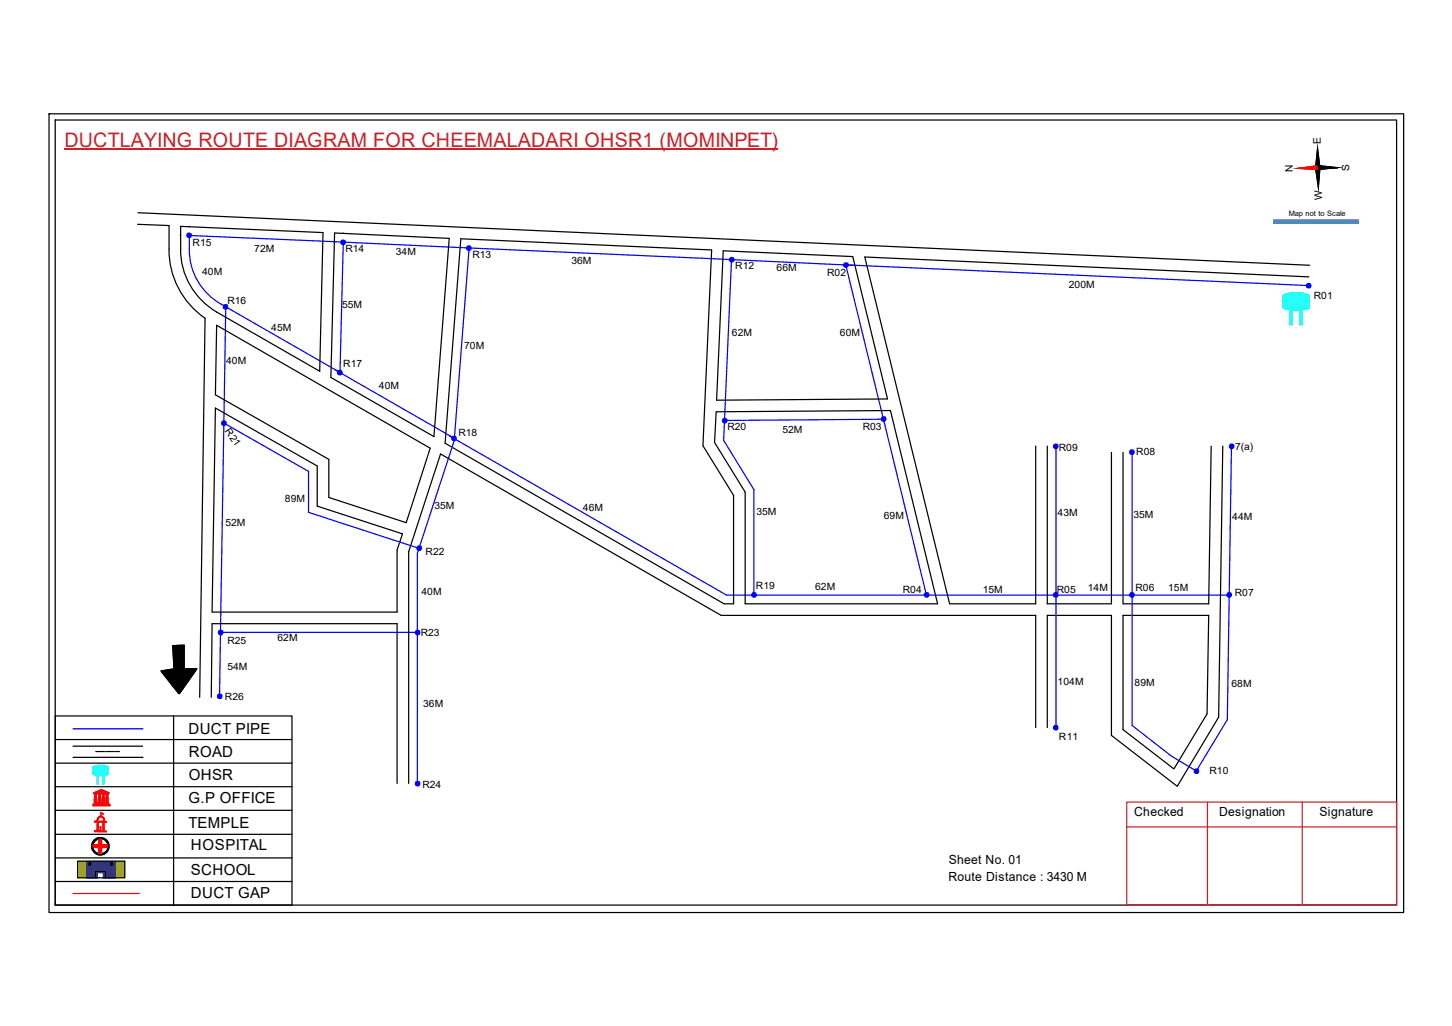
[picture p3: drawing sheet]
<svg xmlns="http://www.w3.org/2000/svg" width="297mm" height="210mm" viewBox="0 0 297 210" stroke-linecap="round" stroke-linejoin="round" font-family="sans-serif">
<path d="M11.3 151.3h48.4M11.3 156.1h48.4M14.9 152.7h14.3M14.9 154.9h14.3M35.5 146.5v38.7M11.3 175.5h48.4M11.3 161h48.4M11.3 165.8h48.4M11.3 170.7h48.4M11.3 180.3h48.4" fill="none" stroke="#000" stroke-width=".25"/>
<path d="M21 158.6h.3v1.8h-.3z" fill-rule="evenodd" fill="#0ffffc"/>
<path d="M21 158.6h.3v1.8h-.3z" fill="none" stroke="#0ffffc" stroke-width=".2"/>
<path d="M19.9 158.6h.2v1.8h-.2z" fill-rule="evenodd" fill="#0ffffc"/>
<path d="M19 156.9l1.6-.3 1.5 .3v1.5l-1.5 .3-1.6-.3zM19.9 158.6h.2v1.8h-.2z" fill="none" stroke="#0ffffc" stroke-width=".2"/>
<path d="M19 156.8a4.2 4.2 0 0 1 3.1 0v1.7a4.3 4.3 0 0 1-3-.1z" fill-rule="evenodd" fill="#0ffffc"/>
<path d="M19 156.8a4.2 4.2 0 0 1 3.1 0v1.7a4.3 4.3 0 0 1-3-.1z" fill="none" stroke="#0ffffc" stroke-width=".2"/>
<path d="M19 164.7h3.5v.1h-3.5zM19.2 164.4h3.1v.2h-3.1zM19.2 162.2l1.6-.7 1.5 .8zM19.3 162.4h.6l-.2 .1 .1 1.7h-.5l.1-1.7zM19.3 164.2h2.8v.1h-2.8zM19.5 162.2l1.3-.6 1.2 .6zM20.1 162.4h.5v1.8h-.5zM20.6 161.8h.3v.3h-.3zM20.9 162.4h.5v1.8h-.5l.1-1.7zM21.6 162.4h.6l-.1 .1v1.7h-.4l.1-1.7z" fill="none" stroke="#f00" stroke-width=".2"/>
<path d="M21.6 162.4h.5v1.8h-.5z" fill-rule="evenodd" fill="#f00"/>
<path d="M21.6 162.4h.5v1.8h-.5z" fill="none" stroke="#f00" stroke-width=".2"/>
<path d="M20.9 162.4h.5v1.8h-.5z" fill-rule="evenodd" fill="#f00"/>
<path d="M20.9 162.4h.5v1.8h-.5z" fill="none" stroke="#f00" stroke-width=".2"/>
<path d="M20.1 162.4h.5v1.8h-.5z" fill-rule="evenodd" fill="#f00"/>
<path d="M20.1 162.4h.5v1.8h-.5z" fill="none" stroke="#f00" stroke-width=".2"/>
<path d="M19.3 162.4h.5v1.8h-.5z" fill-rule="evenodd" fill="#f00"/>
<path d="M19.3 162.4h.5v1.8h-.5z" fill="none" stroke="#f00" stroke-width=".2"/>
<path d="M20.6 161.8h.4v.3h-.4z" fill-rule="evenodd" fill="#f00"/>
<path d="M19 164.7h3.6v.1h-3.6zM19 164.8h3.6M19.2 164.4h3.1v.2h-3.1zM19.2 164.5h3.1M19.3 164.2h2.8v.1h-2.8zM19.3 164.3h2.8M20.6 161.8h.4v.3h-.4z" fill="none" stroke="#f00" stroke-width=".2"/>
<path d="M19.2 162.2l1-.5a.94 .94 0 0 1 1.1 0l1 .4v.2zM19.9 162.1h.7l-.1-.3zM21 161.8l-.1 .3h.7z" fill-rule="evenodd" fill="#f00"/>
<path d="M19.2 162.2l1-.5a.94 .94 0 0 1 1.1 0l1 .4v.2zM19.9 162.1l.6-.3 .1 .3zM20.1 168.2h1l-.1 1.8-.9-.1zM20.1 167.2a.76 .76 0 0 1 1.3 .4v.5l.4 .1h-.5v1.8l.5 .2-2.5-.1 .6-.2v-1.7l-.5-.1h.5v-.5zM20.1 167.3a.7 .7 0 0 1 .9 0 .7 .7 0 0 1 .3 .8h-1.4zM20.5 169.2l.1 .7zM20.6 166.5l.1 .5zM21 161.8l.6 .3h-.7z" fill="none" stroke="#f00" stroke-width=".2"/>
<path d="M20.6 166.2l.6 .3-.5 .3z" fill="none" stroke="#e66000" stroke-width=".2"/>
<path d="M20.4 167l.7 .1 .3 .4v.5l.4 .1v.1l-.5 .1v1.6l.5 .1v.2h-2.5v-.3l.6-.1v-1.6h-.6v-.2h.5a1.2 1.2 0 0 1 .6-1zM20.4 167.1l-.5 .9h1.3a.7 .7 0 0 0-.8-.9zM20.1 168.3v1.6l.4 .2 .5-.3v-1.6zM20.4 169.2h.3l-.1 .7h-.2z" fill-rule="evenodd" fill="#f00"/>
<path d="M20.1 168.3l.9-.1v1.6l-.5 .3-.4-.2zM20.4 167l.7 .1 .3 .4v.5l.4 .1v.1l-.5 .1v1.6l.5 .1v.2h-2.5v-.3l.6-.1v-1.6h-.6v-.2h.5a1.2 1.2 0 0 1 .6-1zM20.4 167.1a.7 .7 0 0 1 .8 .9h-1.3zM20.4 169.2h.3l-.1 .7h-.2z" fill="none" stroke="#f00" stroke-width=".2"/>
<path d="M20.6 166.5v.5z" fill="#f00"/>
<path d="M20.6 166.5v.5z" fill="none" stroke="#f00" stroke-width=".2"/>
<path d="M20.6 166.5v.5z" fill="#f00"/>
<path d="M20.6 166.5v.5z" fill="none" stroke="#f00" stroke-width=".2"/>
<path d="M20.7 166.5l-.1 .5z" fill="#f00"/>
<path d="M20.7 166.5l-.1 .5zM20.7 166.5v.5" fill="none" stroke="#f00" stroke-width=".2"/>
<path d="M20.7 166.8v.2z" fill="#f00"/>
<path d="M20.7 166.8v.2z" fill="none" stroke="#f00" stroke-width=".2"/>
<path d="M20.7 166.8v.2z" fill="#f00"/>
<path d="M20.7 166.8v.2z" fill="none" stroke="#f00" stroke-width=".2"/>
<path d="M20.6 167h.1z" fill="#f00"/>
<path d="M20.6 167h.1z" fill="none" stroke="#f00" stroke-width=".2"/>
<path d="M20.6 167h.1z" fill="#f00"/>
<path d="M20.6 167h.1z" fill="none" stroke="#f00" stroke-width=".2"/>
<path d="M20.6 166.2l.6 .3-.1 .1-.5 .2z" fill-rule="evenodd" fill="#e66000"/>
<path d="M20.6 166.2l.6 .3-.1 .1-.5 .2z" fill="none" stroke="#e66000" stroke-width=".2"/>
<path d="M11.3 146.5h48.4v38.7h-48.4zM19.6 153.8h.3M20.1 153.8h.3M20.5 153.8h.4M21 153.8h.3M21.5 153.8h.2M21.9 153.8h.3M22.3 153.8h.3M22.8 153.8h.3M23.2 153.8h.3M23.7 153.8h.3M24.1 153.8h.3" fill="none" stroke="#000" stroke-width=".25"/>
<path d="M14.9 149.1h14.3" fill="none" stroke="#00f" stroke-width=".25"/>
<g fill="none" stroke="#000" stroke-width=".2">
<path d="M19.2 171.9l.6-.5h1a1.72 1.72 0 0 1 1.3 2.6l-.5 .5a1.71 1.71 0 0 1-2.3 0l-.1-.3a1.85 1.85 0 0 1 0-2.3zM19.4 172.1a1.51 1.51 0 0 1 2.2 0 1.51 1.51 0 0 1-.1 2.2 1.51 1.51 0 0 1-2.2-.2l-.2-.3-.1-.7 .2-.7z"/>
<circle cx="20.5" cy="173.1" r="1.79"/>
<circle cx="20.5" cy="173.1" r="1.6"/>
</g>
<path d="M19.2 171.9l.6-.5h1a1.72 1.72 0 0 1 1.3 2.6l-.5 .5a1.71 1.71 0 0 1-2.3 0l-.1-.3a1.85 1.85 0 0 1 0-2.3zM19.6 172a1.46 1.46 0 0 0 .3 2.5 1.33 1.33 0 0 0 1.9-.5 1.52 1.52 0 0 0-.2-2 1.52 1.52 0 0 0-2 0z" fill-rule="evenodd" fill="#000"/>
<path d="M19.1 172.9h1.2v-1.2h.5v1.2h1.2v.5h-1.2v1.1h-.5v-1.1h-1.2z" fill="none" stroke="#f00" stroke-width=".25"/>
<path d="M19.1 172.8h1.1v-1.1h.6v1.1h1.1v.6h-1.1v1.1h-.6v-1.1h-1.1z" fill-rule="evenodd" fill="#f00"/>
<path d="M19.1 172.8h1.1v-1.1h.6v1.1h1.1v.6h-1.1v1.1h-.6v-1.1h-1.1z" fill="none" stroke="#f00" stroke-width=".2"/>
<path d="M14.9 182.8h13.6" fill="none" stroke="#f00" stroke-width=".25"/>
<path d="M15.9 176.2h1.9v3.5h-1.9zM23.6 176.2h1.9v3.5h-1.9z" fill-rule="evenodd" fill="#c8c92d"/>
<path d="M15.9 176.2h1.9v3.5h-1.9zM23.6 176.2h1.9v3.5h-1.9z" fill="none" stroke="#c8c92d" stroke-width=".2"/>
<path d="M17.7 176.2h5.9v3.5h-2.5v-1.1h-1.2v1.1h-2.2zM18.2 176.6v.4h.3v-.4zM22.6 176.6v.4h.4v-.4z" fill-rule="evenodd" fill="#293189"/>
<path d="M17.7 176.2h5.9v3.5h-2.5v-1.1h-1.2v1.1h-2.2zM18.2 176.6h.3v.4h-.3zM22.6 176.6h.4v.4h-.4z" fill="none" stroke="#293189" stroke-width=".2"/>
<path d="M10 23.3h277.1v163.4h-277.1zM11.3 24.6h274.4v160.6h-274.4zM273.7 34.3l-8.2 .2M15.9 176.2h9.6v3.4h-9.6zM18.2 176.5h.4v.5h-.4zM19.5 179.6v-1.3h2v1.3M22.6 176.5h.5v.5h-.5zM11.3 184.9v.3" fill="none" stroke="#000" stroke-width=".25"/>
<path d="M13.2 30.5h146M230.5 164.1h55.2v21.1h-55.2zM230.5 169.2h55.2M247 164.1v21.1M266.4 164.1v21.1" fill="none" stroke="#cd2027" stroke-width=".25"/>
<path d="M269.1 34.4h.9l-.3 4zM269.5 30.2l.5 4.2h-.9z" fill="#000"/>
<path d="M269.1 34.4h.9l-.3 4zM269.5 30.2l.5 4.2h-.9z" fill="none" stroke="#000" stroke-width=".2"/>
<path d="M265.5 34.5l4.1-.6v.8z" fill="#f00"/>
<path d="M265.5 34.5l4.1-.6v.8z" fill="none" stroke="#f00" stroke-width=".2"/>
<path d="M269.6 33.9l4.1 .4-4.1 .4zM269.1 34.4h.9l-.3 4zM269.5 30.2l.5 4.2h-.9z" fill="#000"/>
<path d="M269.1 34.4h.9l-.3 4zM269.5 30.2l.5 4.2h-.9zM269.6 33.9l4.1 .4-4.1 .4z" fill="none" stroke="#000" stroke-width=".2"/>
<path d="M273.7 34.3l-8.2 .2" fill="none" stroke="#000" stroke-width=".25"/>
<path d="M265.5 34.5l4.1-.6v.8z" fill="#f00"/>
<path d="M265.5 34.5l4.1-.6v.8z" fill="none" stroke="#f00" stroke-width=".2"/>
<path d="M269.6 33.9l4.1 .4-4.1 .4z" fill="#000"/>
<path d="M269.6 33.9l4.1 .4-4.1 .4z" fill="none" stroke="#000" stroke-width=".2"/>
<path d="M269.6 34.4l-4.1 .1" fill="none" stroke="#f00" stroke-width=".25"/>
<path d="M273.7 34.3l-4.1 .1" fill="none" stroke="#000" stroke-width=".25"/>
<path d="M260.6 45h17.2v.6h-17.2z" fill-rule="evenodd" fill="#0093dd"/>
<path d="M260.6 45h17.2v.6h-17.2z" fill="none" stroke="#0093dd" stroke-width=".2"/>
<path d="M260.6 45h17.3v.6h-17.3z" fill="none" stroke="#0093dd" stroke-width=".25"/>
<g fill="none" stroke="#000" stroke-width=".25">
<path d="M28.1 45.9l6.5 .2a28.5 28.5 0 0 0 .7 9.9 17.1 17.1 0 0 0 6.6 9.1l-1.1 77.6M28.2 43.5l239.7 10.8M36.9 48.1h.1M37 46.3l29.1 1.3-.7 28.3-21.1-12.1a14.8 14.8 0 0 1-7.3-12.8zM38.7 46.3v.1M68.4 47.7l23.5 1.1-3.1 40.5-21.1-12.1zM70.2 47.7v.1M94.3 48.9l51.3 2.2-1.8 40.1 6.3 10.1v22.2h-2l-57-32.8zM267.8 56.6l-90.9-4 17.4 70.9h17.6v-32.2M44.3 66.5l43.7 25.2-4.9 15.2-15.8-5.1v-7.8l-23.2-13.2zM44.1 83.5l20.8 11.8v8.2l17.4 5.7-1.1 3.3v12.7h-37.8zM181.6 81.6l-7.1-29.1-26.5-1.2-1.4 30.6"/>
<path d="M182.2 84l9.6 39.5h-39.4v-22.8l-6.2-10.2 .3-6.3M214.2 91.3v32.2h13.2v-31M247.8 91.3l-.5 32.2h-17.6v-31M250.1 91.3l-.8 55.4-8.5 14.2-13.4-10.4v-24.6h-13.2v22.9M229.7 125.9h17.6l-.4 20.1-6.7 11.3-10.5-8zM43.2 142.7l.2-15.1h37.8v32.7M211.9 148.8v-22.9h-64.4l-57.4-33-6.5 20v47.4"/>
</g>
<g fill="none" stroke="#00f" stroke-width=".25">
<path d="M68.4 49.4l106 4.9M68.4 49.4l-29.7-1.2a18.1 18.1 0 0 0 .8 7.3 12.8 12.8 0 0 0 5.8 6.7l24.3 14 .6-26.7M96 50.7l-3.1 39.5-7.5 23v47.1M149.6 53.2l-1.6 36.9 6.2 10.1v21.6M267.7 58.4l-94.7-4.2 16.5 67.6M46.2 62.8l-1 62.5M68.6 75.7l24.3 14M45.8 86.5l17.3 9.9v8.4l22.6 7.4M91.9 89.2l56.7 32.6h102.9M216 91.3v57.5M251.9 91.4l-.8 55.8-6.4 10.5-5.1-3-8-6.3v-55.9M45.2 125.2l-.3 17.4"/>
<path d="M45.2 129.4h40.2"/>
</g>
<circle cx="38.7" cy="48.1" r=".49" fill="#00f"/>
<circle cx="38.7" cy="48.1" r=".49" fill="none" stroke="#00f" stroke-width=".2"/>
<circle cx="70.2" cy="49.5" r=".49" fill="#00f"/>
<circle cx="70.2" cy="49.5" r=".49" fill="none" stroke="#00f" stroke-width=".2"/>
<circle cx="95.9" cy="50.7" r=".49" fill="#00f"/>
<circle cx="95.9" cy="50.7" r=".49" fill="none" stroke="#00f" stroke-width=".2"/>
<circle cx="46.2" cy="62.7" r=".49" fill="#00f"/>
<circle cx="46.2" cy="62.7" r=".49" fill="none" stroke="#00f" stroke-width=".2"/>
<circle cx="69.5" cy="76.2" r=".49" fill="#00f"/>
<circle cx="69.5" cy="76.2" r=".49" fill="none" stroke="#00f" stroke-width=".2"/>
<circle cx="45.8" cy="86.5" r=".49" fill="#00f"/>
<circle cx="45.8" cy="86.5" r=".49" fill="none" stroke="#00f" stroke-width=".2"/>
<circle cx="85.4" cy="129.4" r=".49" fill="#00f"/>
<circle cx="85.4" cy="129.4" r=".49" fill="none" stroke="#00f" stroke-width=".2"/>
<circle cx="85.8" cy="112.1" r=".49" fill="#00f"/>
<circle cx="85.8" cy="112.1" r=".49" fill="none" stroke="#00f" stroke-width=".2"/>
<circle cx="92.9" cy="89.7" r=".49" fill="#00f"/>
<circle cx="92.9" cy="89.7" r=".49" fill="none" stroke="#00f" stroke-width=".2"/>
<circle cx="85.4" cy="160.3" r=".49" fill="#00f"/>
<circle cx="85.4" cy="160.3" r=".49" fill="none" stroke="#00f" stroke-width=".2"/>
<circle cx="154.3" cy="121.7" r=".49" fill="#00f"/>
<circle cx="154.3" cy="121.7" r=".49" fill="none" stroke="#00f" stroke-width=".2"/>
<circle cx="189.6" cy="121.7" r=".49" fill="#00f"/>
<circle cx="189.6" cy="121.7" r=".49" fill="none" stroke="#00f" stroke-width=".2"/>
<circle cx="149.7" cy="53.1" r=".49" fill="#00f"/>
<circle cx="149.7" cy="53.1" r=".49" fill="none" stroke="#00f" stroke-width=".2"/>
<circle cx="173.1" cy="54.2" r=".49" fill="#00f"/>
<circle cx="173.1" cy="54.2" r=".49" fill="none" stroke="#00f" stroke-width=".2"/>
<circle cx="267.7" cy="58.4" r=".49" fill="#00f"/>
<circle cx="267.7" cy="58.4" r=".49" fill="none" stroke="#00f" stroke-width=".2"/>
<circle cx="216" cy="121.7" r=".49" fill="#00f"/>
<circle cx="216" cy="121.7" r=".49" fill="none" stroke="#00f" stroke-width=".2"/>
<circle cx="231.6" cy="121.7" r=".49" fill="#00f"/>
<circle cx="231.6" cy="121.7" r=".49" fill="none" stroke="#00f" stroke-width=".2"/>
<circle cx="216" cy="148.8" r=".49" fill="#00f"/>
<circle cx="216" cy="148.8" r=".49" fill="none" stroke="#00f" stroke-width=".2"/>
<circle cx="244.8" cy="157.7" r=".49" fill="#00f"/>
<circle cx="244.8" cy="157.7" r=".49" fill="none" stroke="#00f" stroke-width=".2"/>
<circle cx="216" cy="91.3" r=".49" fill="#00f"/>
<circle cx="216" cy="91.3" r=".49" fill="none" stroke="#00f" stroke-width=".2"/>
<circle cx="231.6" cy="92.5" r=".49" fill="#00f"/>
<circle cx="231.6" cy="92.5" r=".49" fill="none" stroke="#00f" stroke-width=".2"/>
<circle cx="252" cy="91.3" r=".49" fill="#00f"/>
<circle cx="252" cy="91.3" r=".49" fill="none" stroke="#00f" stroke-width=".2"/>
<path d="M181.6 81.6l-35 .3M182.2 84l-35.7 .2" fill="none" stroke="#000" stroke-width=".25"/>
<path d="M180.7 85.8l-32.5 .2" fill="none" stroke="#00f" stroke-width=".25"/>
<circle cx="180.8" cy="85.7" r=".49" fill="#00f"/>
<circle cx="180.8" cy="85.7" r=".49" fill="none" stroke="#00f" stroke-width=".2"/>
<circle cx="148.3" cy="86" r=".49" fill="#00f"/>
<circle cx="148.3" cy="86" r=".49" fill="none" stroke="#00f" stroke-width=".2"/>
<path d="M35.3 132.1l2.4-.1v4.8h2.6l-3.6 5.1-.3-.2-3.4-4.3v-.2l2.6-.4z" fill-rule="evenodd" fill="#000"/>
<path d="M35.3 132.1l2.4-.1v4.8h2.6l-3.6 5.1-.3-.2-3.4-4.3v-.2l2.6-.4z" fill="none" stroke="#000" stroke-width=".2"/>
<path d="M35.3 132.1l2.3-.1v4.8h2.7l-3.6 5.1-3.7-4.7 2.6-.4z" fill="none" stroke="#000" stroke-width=".25"/>
<circle cx="45.1" cy="129.4" r=".49" fill="#00f"/>
<circle cx="45.1" cy="129.4" r=".49" fill="none" stroke="#00f" stroke-width=".2"/>
<circle cx="45" cy="142.4" r=".49" fill="#00f"/>
<circle cx="45" cy="142.4" r=".49" fill="none" stroke="#00f" stroke-width=".2"/>
<circle cx="251.5" cy="121.7" r=".49" fill="#00f"/>
<circle cx="251.5" cy="121.7" r=".49" fill="none" stroke="#00f" stroke-width=".2"/>
<path d="M265.9 63.3h.5v3.2h-.5z" fill-rule="evenodd" fill="#0ffffc"/>
<path d="M265.9 63.3h.5v3.2h-.5z" fill="none" stroke="#0ffffc" stroke-width=".2"/>
<path d="M263.9 63.3h.5v3.2h-.5z" fill-rule="evenodd" fill="#0ffffc"/>
<path d="M262.5 60.4a6.3 6.3 0 0 1 5.3 0v2.6a7 7 0 0 1-5.3 0zM263.9 63.3h.5v3.2h-.5z" fill="none" stroke="#0ffffc" stroke-width=".2"/>
<path d="M262.5 60.4a7 7 0 0 1 5.3 0v2.8a7.5 7.5 0 0 1-5.3-.1z" fill-rule="evenodd" fill="#0ffffc"/>
<path d="M262.5 60.4a7 7 0 0 1 5.3 0v2.8a7.5 7.5 0 0 1-5.3-.1z" fill="none" stroke="#0ffffc" stroke-width=".2"/>
<text font-size="4.1" fill="#cd2027" x="13.2" y="30">DUCTLAYING ROUTE DIAGRAM FOR CHEEMALADARI OHSR1 (MOMINPET)</text>
<g font-size="3.1">
<text x="38.6" y="150.1">DUCT PIPE</text>
<text x="38.6" y="154.9">ROAD</text>
<text x="38.6" y="159.5">OHSR</text>
<text x="38.6" y="164.3">G.P OFFICE</text>
<text x="38.6" y="169.4">TEMPLE</text>
<text x="39.1" y="174">HOSPITAL</text>
<text x="39.1" y="179">SCHOOL</text>
<text x="39.1" y="183.8">DUCT GAP</text>
</g>
<g font-size="2.6">
<text x="232" y="167">Checked</text>
<text x="249.4" y="167">Designation</text>
<text x="270" y="167">Signature</text>
<text x="194.1" y="176.7">Sheet No. 01</text>
<text x="194" y="180.3">Route Distance : 3430 M</text>
</g>
<g font-size="2.1">
<text x="270.2" y="29.5" transform="rotate(-91 270.2 29.5)">E</text>
<text x="264.5" y="35.1" transform="rotate(-91 264.5 35.1)">N</text>
<text x="276.1" y="34.9" transform="rotate(-91 276.1 34.9)">S</text>
<text x="270.5" y="40.9" transform="rotate(-91 270.5 40.9)">W</text>
</g>
<g font-size="2">
<text x="39.4" y="50.4">R15</text>
<text x="52" y="51.5">72M</text>
<text x="70.7" y="51.5">R14</text>
<text x="81" y="52.2">34M</text>
<text x="96.6" y="52.7">R13</text>
<text x="41.4" y="56.3">40M</text>
<text x="116.9" y="54">36M</text>
<text x="150.4" y="54.9">R12</text>
<text x="158.9" y="55.5">66M</text>
<text x="169.2" y="56.4">R02</text>
<text x="218.6" y="58.9">200M</text>
<text x="46.5" y="62.2">R16</text>
<text x="70" y="63.1">55M</text>
<text x="268.8" y="61.1">R01</text>
<text x="55.5" y="67.7">45M</text>
<text x="95" y="71.4">70M</text>
<text x="149.7" y="68.8">62M</text>
<text x="171.8" y="68.7">60M</text>
<text x="46.3" y="74.4">40M</text>
<text x="70.2" y="75.1">R17</text>
<text x="77.5" y="79.5">40M</text>
<text x="45.9" y="88.2" transform="rotate(55 45.9 88.2)">R21</text>
<text x="93.8" y="89.2">R18</text>
<text x="148.8" y="88">R20</text>
<text x="160.1" y="88.6">52M</text>
<text x="176.5" y="87.9">R03</text>
<text x="216.6" y="92.3">R09</text>
<text x="232.4" y="93.1">R08</text>
<text x="252.7" y="92.1">7(a)</text>
<text x="46.1" y="107.5">52M</text>
<text x="58.3" y="102.8">89M</text>
<text x="88.9" y="104.1">35M</text>
<text x="119.2" y="104.5">46M</text>
<text x="154.7" y="105.4">35M</text>
<text x="180.8" y="106.2">69M</text>
<text x="216.4" y="105.5">43M</text>
<text x="231.9" y="106">35M</text>
<text x="252.1" y="106.3">44M</text>
<text x="87.1" y="113.5">R22</text>
<text x="86.2" y="121.7">40M</text>
<text x="154.6" y="120.5">R19</text>
<text x="166.7" y="120.7">62M</text>
<text x="184.7" y="121.2">R04</text>
<text x="201" y="121.2">15M</text>
<text x="216.2" y="121.2">R05</text>
<text x="222.5" y="121">14M</text>
<text x="232.3" y="120.8">R06</text>
<text x="239" y="121">15M</text>
<text x="252.6" y="122">R07</text>
<text x="46.5" y="131.8">R25</text>
<text x="56.8" y="131.1">62M</text>
<text x="86.1" y="130.2">R23</text>
<text x="46.5" y="137.1">54M</text>
<text x="46" y="143.2">R26</text>
<text x="216.4" y="140.2">104M</text>
<text x="232.1" y="140.4">89M</text>
<text x="251.9" y="140.5">68M</text>
<text x="86.6" y="144.7">36M</text>
<text x="216.6" y="151.4">R11</text>
<text x="86.4" y="161.1">R24</text>
<text x="247.4" y="158.3">R10</text>
</g>
<text font-size="1.5" x="263.7" y="44.3">Map not to Scale</text>
</svg>
